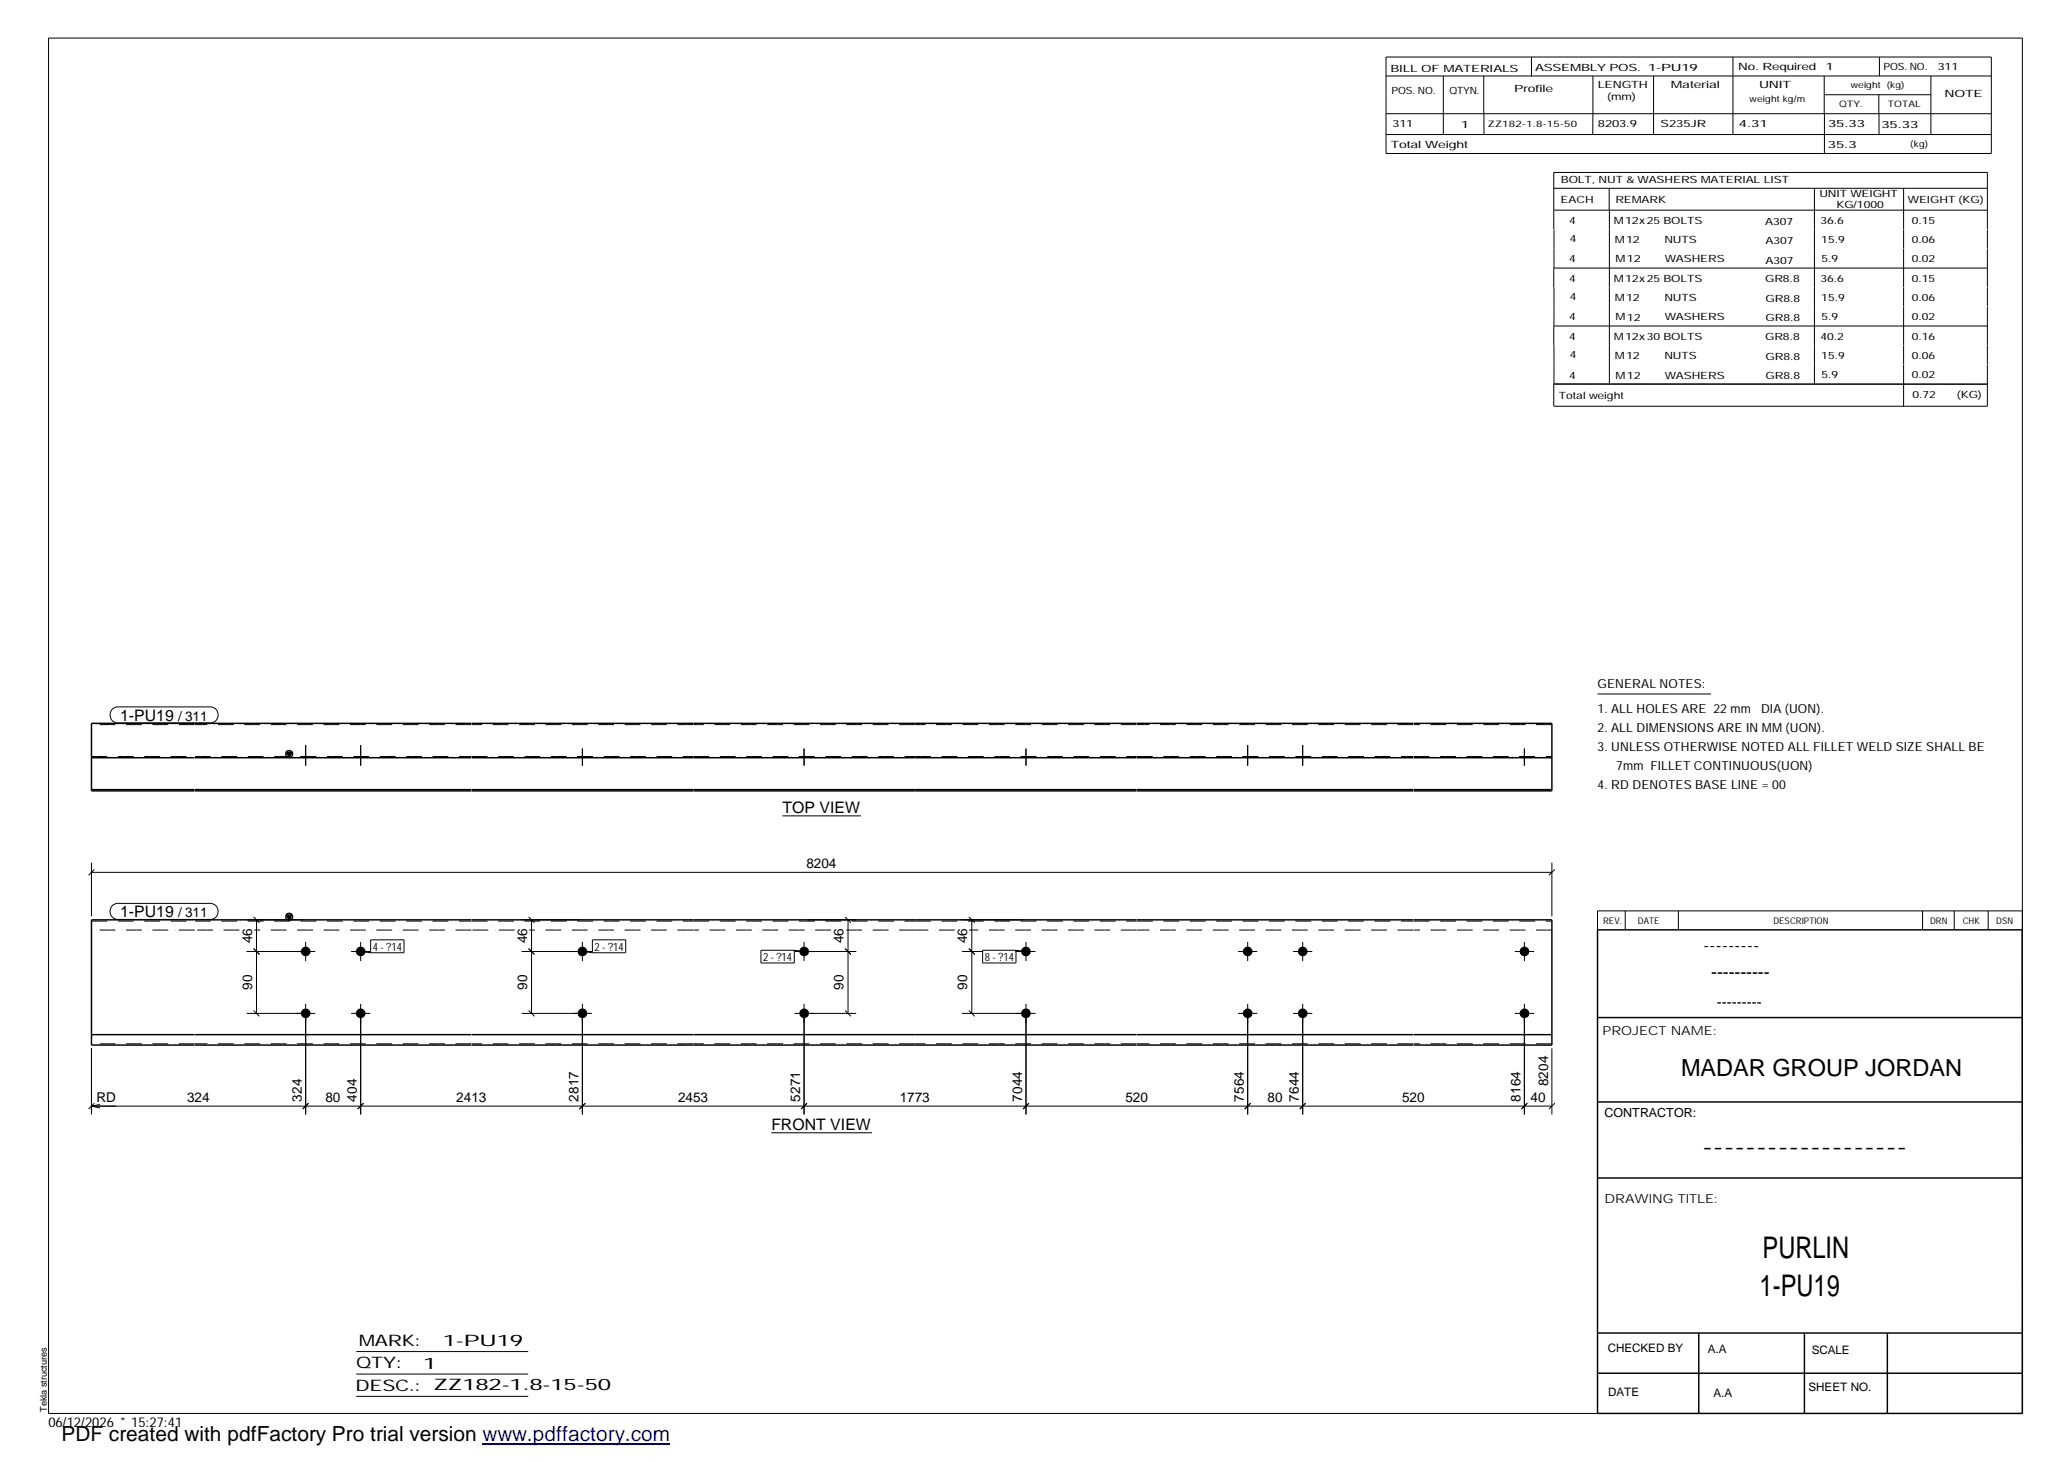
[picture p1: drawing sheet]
<svg xmlns="http://www.w3.org/2000/svg" width="420mm" height="297mm" viewBox="0 0 420 297" stroke-linecap="round" stroke-linejoin="round" font-family="sans-serif">
<g fill="#000">
<path d="M58.2 152.9h1.1l-.5 .9zM58.2 185.9h1.1l-.5 1z"/>
<path d="M61.1 153.7h2v.3h-2z" fill-rule="evenodd"/>
<path d="M61.1 153.7h2v.3h-2z" fill-rule="evenodd"/>
<path d="M72.3 153.7h2v.3h-2z" fill-rule="evenodd"/>
<path d="M72.3 153.7h2v.3h-2z" fill-rule="evenodd"/>
<path d="M117.3 153.7h2v.3h-2z" fill-rule="evenodd"/>
<path d="M117.3 153.7h2v.3h-2z" fill-rule="evenodd"/>
<path d="M162.4 153.7h2v.3h-2z" fill-rule="evenodd"/>
<path d="M162.4 153.7h2v.3h-2z" fill-rule="evenodd"/>
<path d="M207.5 153.7h1.9v.3h-1.9z" fill-rule="evenodd"/>
<path d="M207.5 153.7h1.9v.3h-1.9z" fill-rule="evenodd"/>
<path d="M252.5 153.7h2v.3h-2z" fill-rule="evenodd"/>
<path d="M252.5 153.7h2v.3h-2z" fill-rule="evenodd"/>
<path d="M263.7 153.7h1.9v.3h-1.9z" fill-rule="evenodd"/>
<path d="M263.7 153.7h1.9v.3h-1.9z" fill-rule="evenodd"/>
<path d="M308.7 153.7h2v.3h-2z" fill-rule="evenodd"/>
<path d="M308.7 153.7h2v.3h-2z" fill-rule="evenodd"/>
<circle cx="62.1" cy="193.3" r=".98"/>
<circle cx="73.3" cy="193.3" r=".98"/>
<circle cx="118.3" cy="193.3" r=".99"/>
<circle cx="163.4" cy="193.3" r=".99"/>
<circle cx="208.4" cy="193.3" r=".98"/>
<circle cx="253.5" cy="193.3" r=".98"/>
<circle cx="264.7" cy="193.3" r=".98"/>
<circle cx="309.7" cy="193.3" r=".99"/>
<circle cx="62.1" cy="205.9" r=".98"/>
<circle cx="73.3" cy="205.9" r=".98"/>
<circle cx="118.3" cy="205.9" r=".99"/>
<circle cx="163.4" cy="205.9" r=".99"/>
<circle cx="208.4" cy="205.9" r=".98"/>
<circle cx="253.5" cy="205.9" r=".98"/>
<circle cx="264.7" cy="205.9" r=".98"/>
<circle cx="309.7" cy="205.9" r=".99"/>
</g>
<g fill="none" stroke="#000" stroke-width=".2">
<path d="M9.9 7.7h401v279.5h-401zM281.6 11.6h123v19.6h-123zM281.6 15.4h123M293.2 15.4v11.9M301.5 15.4v7.7M311.1 11.6v3.9M323.6 15.4v11.9M336 15.4v11.9M352.1 11.6v15.7M370.6 15.4v7.7M370.7 19.2h21.6M381.7 19.2v3.9"/>
<path d="M381.8 11.6v3.8M392.3 15.4v11.9M281.6 23.1h123M281.6 27.3h123M301.5 23.1v4.2M315.7 38.3h88.1M326.9 38.3v4.4M368.6 38.3v39.7M370.7 23.1v8.1M381.8 23.1v4.2M386.8 38.3v8.3M315.7 42.7h88.1"/>
<path d="M315.7 46.6v-11.6h88.1v11.6M315.7 54.5v3.9M315.7 54.5h88.1M315.7 46.6v7.9M315.7 58.4v7.8M327 42.7v35.3M386.8 46.6v3.9M386.8 50.6v7.7M386.8 58.4v3.9M403.8 46.6v3.9M403.8 50.6v7.7M403.8 58.4v3.9"/>
<path d="M315.7 66.3v3.8M315.7 78v4.5M315.7 66.2h88.1M315.7 78h88.1h-88M315.7 70.2v7.8M386.8 62.3v7.8M386.8 70.2v3.8M386.8 74.1v8.4M403.8 62.3v7.8M403.8 70.2v3.8M403.8 74.1v8.4h-88.1M22.8 144.1l.9-.5h19a1.63 1.63 0 0 1 1.6 1.7 1.63 1.63 0 0 1-1.6 1.6h-18.7a1.65 1.65 0 0 1-1.5-1 1.65 1.65 0 0 1 .3-1.8z"/>
<path d="M61.1 153.7v.3M62.1 151.4v4.2M63.1 153.7v.3M72.3 153.7v.3M73.3 151.4v4.2M74.3 153.7v.3M117.3 153.7v.3M118.3 152.1v3.5M119.3 153.7v.3M162.4 153.7v.3M163.4 152.1v3.5M164.4 153.7v.3"/>
<path d="M207.5 153.7v.3M208.4 152.1v3.5M209.4 153.7v.3M252.5 153.7v.3M253.5 151.4v4.2M254.5 153.7v.3M263.7 153.7v.3M264.7 151.4v4.2M265.6 153.7v.3M308.7 153.7v.3M309.7 152.1v3.5M310.7 153.7v.3"/>
<path d="M324.6 141h23M18.6 177.2h296.7M18.6 175.2v11M19.2 176.6l-1.2 1.2M159 165.8h15.9M315.3 175.2v11M315.9 176.6l-1.2 1.2M22.8 184l.9-.5h19a1.63 1.63 0 0 1 1.6 1.7 1.63 1.63 0 0 1-1.6 1.6h-18.7a1.65 1.65 0 0 1-1.5-1 1.65 1.65 0 0 1 .3-1.8zM50.1 193.3h14M50.1 186.9h11.3M51.5 192.7l1.2 1.2M51.5 186.3l1.2 1.2"/>
<path d="M52.1 186.9v19M62.1 191.4v3.9M71.3 193.3h3.9M73.3 191.4v3.9M73.3 193.3l2 .3M75.3 191h6.8v2.6h-6.8zM106 193.3h14.3M106 186.9h11.6M107.4 192.7l1.2 1.2M107.4 186.3l1.2 1.2M108 186.9v19M118.3 191.4v3.9"/>
<path d="M118.3 193.3l2.1 .3M120.4 191h6.7v2.6h-6.7zM154.6 193.1h6.8v2.6h-6.8zM161.4 193.1l2 .2M161.4 193.3h12.5M163.4 191.4v3.9M164.1 186.9h9.8M171.7 192.7l1.2 1.2M171.7 186.3l1.2 1.2M172.3 186.9v19M195.5 193.3h4.2M195.5 186.9h12.2"/>
<path d="M196.8 192.7l1.2 1.2M196.8 186.3l1.2 1.2M197.4 186.9v19M199.6 193.1h6.8v2.6h-6.8zM206.3 193.3h4.1M206.4 193.1l2 .2M208.4 191.4v3.9M251.5 193.3h3.9M253.5 191.4v3.9M262.7 193.3h3.9M264.7 191.4v3.9M307.8 193.3h3.9"/>
<path d="M309.7 191.4v3.9M330.2 185.1v3.8M341 185.1v3.8M390.6 185.1v3.8M397 185.1v3.8M403.9 185.1v3.8M410.9 185.1h-86.3v3.8M18.6 212.9v13.5M50.1 205.9h14M51.5 205.3l1.2 1.2M62.1 203.9v22.5M71.3 205.9h3.9"/>
<path d="M73.3 203.9v22.5M106 205.9h14.3M107.4 205.3l1.2 1.2M118.3 203.9v22.5M161.4 205.9h12.5M163.4 203.9v22.5M171.7 205.3l1.2 1.2M195.5 205.9h14.9M196.8 205.3l1.2 1.2M208.4 203.9v22.5M251.5 205.9h3.9M253.5 203.9v22.5"/>
<path d="M262.7 205.9h3.9M264.7 203.9v22.5M307.8 205.9h3.9M309.7 203.9v22.5M315.3 213v13.4M18.6 224.7h296.7M18.6 224.7l1.7 .4M19.2 224.1l-1.2 1.2M20.3 224.4l-1.7 .3M62.7 224.1l-1.2 1.2M73.9 224.1l-1.2 1.2M118.9 224.1l-1.2 1.2"/>
<path d="M156.7 230.2h20.5M164 224.1l-1.2 1.2M209 224.1l-1.1 1.2M254.1 224.1l-1.2 1.2M265.3 224.1l-1.2 1.2M310.3 224.1l-1.2 1.2M315.9 224.1l-1.2 1.2M72.4 274.6h34.9M72.4 279.2h34.9M72.4 283.7h34.9"/>
</g>
<g fill="none" stroke="#000" stroke-width=".3">
<path d="M18.6 154h20.9M39.5 147h-20.9v13.7h20.9M39.6 154h56.2M39.6 147h56.2M58.2 152.9h1.1l-.5 .9zM95.8 154h135.1M95.8 147h135.1M231 154h56.1M231 147h56.1M287.2 147h28.1v13.7h-28.1M287.2 154h28.1M18.6 160.4h20.9"/>
<path d="M39.6 160.7h56.2M39.6 160.4h56.2M95.8 160.7h135.1M95.8 160.4h135.1M231 160.7h56.1M231 160.4h56.1M287.2 160.4h28.1M39.5 186.9h-20.9v25.4h20.9M39.6 186.9h56.2M58.2 185.9h1.1l-.5 1zM95.8 186.9h135.1M231 186.9h56.1"/>
<path d="M287.2 186.9h28.1v25.4h-28.1M324.6 188.9h86.2l.1 98.3h-86.3zM18.6 210.2h20.9M39.6 212.3h56.2M39.6 210.2h56.2M95.8 212.3h135.1M95.8 210.2h135.1M231 212.3h56.1M231 210.2h56.1M287.2 210.2h28.1M324.6 206.7h86.3M324.6 239.3h86.3"/>
<path d="M324.6 223.9h86.3M324.6 270.8h86.3M324.6 279h86.3M345.1 270.8v16.4M366.6 270.8v16.4M383.5 270.8v16.4"/>
<circle cx="58.7" cy="153.2" r=".7"/>
<circle cx="58.7" cy="186.2" r=".7"/>
</g>
<g fill="none" stroke="#000" stroke-width=".2" stroke-dasharray="1.1 0 2.1 .7 0 1.4" stroke-linecap="butt">
<path d="M18.6 153.7h20.9M39.5 147.2h-20.9M39.6 153.7h56.2M95.8 147.2h-56.2M95.8 153.7h45M140.8 147.2h-45M140.9 153.7h45M185.9 147.2h-45M185.9 153.7h45M230.9 147.2h-45M231 153.7h56.1M287.1 147.2h-56.1"/>
<path d="M287.2 153.7h28.1M315.3 147.2h-28.1M18.6 187.1h20.9M39.5 189h-20.9M39.6 187.1h56.2M48.6 189h-9M95.8 189h-44.2M95.8 187.1h45M104.6 189h-8.8M140.8 189h-33.3M140.9 187.1h45M168.8 189h-27.9"/>
<path d="M185.9 189h-14.2M185.9 187.1h45M194 189h-8.1M230.9 189h-34M231 187.1h56.1M287.1 189h-56.1M287.2 187.1h28.1M315.3 189h-28.1M39.5 212.1h-20.9M95.8 212.1h-56.2M140.8 212.1h-45M185.9 212.1h-45"/>
<path d="M230.9 212.1h-45M287.1 212.1h-56.1M315.3 212.1h-28.1"/>
</g>
<path d="M98 293.3h38.2" fill="none" stroke="#00f" stroke-width=".3"/>
<g font-size="6.1">
<text x="358.1" y="255.5">PURLIN</text>
<text x="357.5" y="263.3">1-PU19</text>
</g>
<text font-size="4.8" x="341.5" y="218.6">MADAR GROUP JORDAN</text>
<text font-size="4.2" x="12.5" y="292.7">PDF created with pdfFactory Pro trial version www.pdffactory.com</text>
<g font-size="3.6">
<text x="346.1" y="193.2">---------</text>
<text x="347.7" y="198.6">----------</text>
<text x="345.8" y="234.2">-------------------</text>
</g>
<g font-size="3.2">
<text x="24.4" y="146.5">1-PU19</text>
<text x="159" y="165.2">TOP VIEW</text>
<text x="24.4" y="186.4">1-PU19</text>
<text x="156.7" y="229.6">FRONT VIEW</text>
<text x="72.9" y="273.5">MARK:</text>
<text x="90" y="273.5">1-PU19</text>
<text x="72.4" y="278">QTY:</text>
<text x="86" y="278.1">1</text>
<text x="72.2" y="282.6">DESC.:</text>
<text x="88.1" y="282.4">ZZ182-1.8-15-50</text>
</g>
<text font-size="3" x="348.8" y="204.5">---------</text>
<g font-size="2.8">
<text x="36.2" y="146.5">/ 311</text>
<text x="163.8" y="176.3">8204</text>
<text x="36.2" y="186.4">/ 311</text>
<text x="51.2" y="191.7" transform="rotate(-90 51.2 191.7)">46</text>
<text x="107.1" y="191.7" transform="rotate(-90 107.1 191.7)">46</text>
<text x="171.4" y="191.7" transform="rotate(-90 171.4 191.7)">46</text>
<text x="196.5" y="191.7" transform="rotate(-90 196.5 191.7)">46</text>
<text x="51.2" y="201.2" transform="rotate(-90 51.2 201.2)">90</text>
<text x="107.1" y="201.2" transform="rotate(-90 107.1 201.2)">90</text>
<text x="171.4" y="201.2" transform="rotate(-90 171.4 201.2)">90</text>
<text x="196.5" y="201.2" transform="rotate(-90 196.5 201.2)">90</text>
<text x="314.5" y="220.7" transform="rotate(-90 314.5 220.7)">8204</text>
<text x="19.6" y="223.9">RD</text>
<text x="38" y="223.8">324</text>
<text x="61.3" y="223.8" transform="rotate(-90 61.3 223.8)">324</text>
<text x="66.1" y="223.8">80</text>
<text x="72.5" y="223.8" transform="rotate(-90 72.5 223.8)">404</text>
<text x="92.7" y="223.8">2413</text>
<text x="117.5" y="223.8" transform="rotate(-90 117.5 223.8)">2817</text>
<text x="137.8" y="223.8">2453</text>
<text x="162.6" y="223.8" transform="rotate(-90 162.6 223.8)">5271</text>
<text x="182.8" y="223.8">1773</text>
<text x="207.6" y="223.8" transform="rotate(-90 207.6 223.8)">7044</text>
<text x="228.6" y="223.8">520</text>
<text x="252.7" y="223.8" transform="rotate(-90 252.7 223.8)">7564</text>
<text x="257.5" y="223.8">80</text>
<text x="263.9" y="223.8" transform="rotate(-90 263.9 223.8)">7644</text>
<text x="284.9" y="223.8">520</text>
<text x="308.9" y="223.8" transform="rotate(-90 308.9 223.8)">8164</text>
<text x="311" y="223.8">40</text>
<text x="9.8" y="290">06/12/2026 * 15:27:41</text>
</g>
<g font-size="2.5">
<text x="324.6" y="139.9">GENERAL NOTES:</text>
<text x="324.6" y="148.7">2. ALL DIMENSIONS ARE IN MM (UON).</text>
<text x="324.6" y="144.9">1. ALL HOLES ARE 22 mm</text>
<text x="357.8" y="144.9">DIA (UON).</text>
<text x="324.6" y="152.5">3. UNLESS OTHERWISE NOTED ALL FILLET WELD SIZE SHALL BE</text>
<text x="324.6" y="160.2">4. RD DENOTES BASE LINE = 00</text>
<text x="328.4" y="156.4">7mm FILLET CONTINUOUS(UON)</text>
<text x="325.6" y="210.3">PROJECT NAME:</text>
<text x="326" y="226.9">CONTRACTOR:</text>
<text x="326" y="244.4">DRAWING TITLE:</text>
</g>
<g font-size="2.4">
<text x="326.7" y="274.7">CHECKED BY</text>
<text x="347" y="275">A.A</text>
<text x="368.1" y="275.1">SCALE</text>
<text x="326.7" y="283.6">DATE</text>
<text x="348.1" y="283.9">A.A</text>
<text x="367.5" y="282.6">SHEET NO.</text>
</g>
<g font-size="2.3">
<text x="75.7" y="193.2">4 - ?14</text>
<text x="120.8" y="193.2">2 - ?14</text>
<text x="155" y="195.2">2 - ?14</text>
<text x="200.1" y="195.2">8 - ?14</text>
</g>
<g font-size="2">
<text x="282.5" y="14.6">BILL OF MATERIALS</text>
<text x="311.9" y="14.4">ASSEMBLY POS.</text>
<text x="324.6" y="17.9">LENGTH</text>
<text x="334.9" y="14.4">1-PU19</text>
<text x="339.5" y="17.9">Material</text>
<text x="353.1" y="14.2">No. Required</text>
<text x="357.4" y="17.9">UNIT</text>
<text x="370.9" y="14.2">1</text>
<text x="382.7" y="14.2">POS. NO.</text>
<text x="393.7" y="14.3">311</text>
<text x="282.7" y="19.1">POS. NO.</text>
<text x="294.5" y="19">QTYN.</text>
<text x="307.6" y="18.7">Profile</text>
<text x="326.5" y="20.4">(mm)</text>
<text x="395.1" y="19.6">NOTE</text>
<text x="282.9" y="25.8">311</text>
<text x="296.8" y="26">1</text>
<text x="324.7" y="25.9">8203.9</text>
<text x="337.4" y="25.9">S235JR</text>
<text x="353.3" y="25.9">4.31</text>
<text x="371.4" y="25.9">35.33</text>
<text x="382.3" y="25.9">35.33</text>
<text x="282.6" y="30.1">Total Weight</text>
<text x="371.4" y="30">35.3</text>
<text x="317.1" y="41.3">EACH</text>
<text x="317.1" y="37.2">BOLT, NUT &amp; WASHERS MATERIAL LIST</text>
<text x="328.2" y="41.3">REMARK</text>
<text x="369.7" y="40.1">UNIT WEIGHT</text>
<text x="387.6" y="41.2">WEIGHT (KG)</text>
<text x="318.8" y="45.4">4</text>
<text x="327.9" y="45.6">M12x25 BOLTS</text>
<text x="358.6" y="45.6">A307</text>
<text x="369.9" y="45.5">36.6</text>
<text x="373.1" y="42.2">KG/1000</text>
<text x="388.4" y="45.5">0.15</text>
<text x="318.8" y="53.3">4</text>
<text x="318.9" y="49.2">4</text>
<text x="328.1" y="49.3">M12</text>
<text x="328.3" y="53.3">M12</text>
<text x="338.2" y="49.4">NUTS</text>
<text x="338.2" y="53.3">WASHERS</text>
<text x="358.7" y="49.6">A307</text>
<text x="358.7" y="53.5">A307</text>
<text x="370" y="49.3">15.9</text>
<text x="370.1" y="53.2">5.9</text>
<text x="388.4" y="49.4">0.06</text>
<text x="388.4" y="53.3">0.02</text>
<text x="318.8" y="57.2">4</text>
<text x="327.9" y="57.3">M12x25 BOLTS</text>
<text x="358.6" y="57.4">GR8.8</text>
<text x="369.9" y="57.3">36.6</text>
<text x="388.4" y="57.2">0.15</text>
<text x="318.8" y="65.1">4</text>
<text x="318.9" y="61">4</text>
<text x="328.1" y="61.2">M12</text>
<text x="328.3" y="65.1">M12</text>
<text x="338.2" y="61.2">NUTS</text>
<text x="338.2" y="65.1">WASHERS</text>
<text x="358.7" y="61.4">GR8.8</text>
<text x="358.7" y="65.3">GR8.8</text>
<text x="370" y="61.1">15.9</text>
<text x="370.1" y="65">5.9</text>
<text x="388.4" y="61.2">0.06</text>
<text x="388.4" y="65.1">0.02</text>
<text x="318.8" y="69">4</text>
<text x="327.9" y="69.1">M12x30 BOLTS</text>
<text x="358.6" y="69.2">GR8.8</text>
<text x="369.9" y="69.1">40.2</text>
<text x="388.4" y="69">0.16</text>
<text x="318.8" y="76.9">4</text>
<text x="318.9" y="72.8">4</text>
<text x="328.1" y="72.9">M12</text>
<text x="328.3" y="76.9">M12</text>
<text x="338.2" y="72.9">NUTS</text>
<text x="338.2" y="76.9">WASHERS</text>
<text x="358.7" y="73.1">GR8.8</text>
<text x="358.7" y="77.1">GR8.8</text>
<text x="370" y="72.8">15.9</text>
<text x="370.1" y="76.7">5.9</text>
<text x="388.4" y="72.9">0.06</text>
<text x="388.4" y="76.9">0.02</text>
<text x="316.7" y="81.1">Total weight</text>
<text x="388.6" y="80.9">0.72</text>
<text x="397.6" y="80.8">(KG)</text>
</g>
<g font-size="1.9">
<text x="325.7" y="187.8">REV.</text>
<text x="332.8" y="187.6">DATE</text>
<text x="360.3" y="187.7">DESCRIPTION</text>
<text x="392.1" y="187.6">DRN</text>
<text x="398.8" y="187.6">CHK</text>
<text x="405.6" y="187.7">DSN</text>
<text x="9.5" y="286.8" transform="rotate(-90 9.5 286.8)">Tekla structures</text>
</g>
<g font-size="1.8">
<text x="376" y="17.9">weight (kg)</text>
<text x="355.5" y="20.7">weight kg/m</text>
<text x="373.6" y="21.7">QTY.</text>
<text x="383.5" y="21.8">TOTAL</text>
<text x="302.3" y="25.9">ZZ182-1.8-15-50</text>
<text x="388.1" y="29.8">(kg)</text>
</g>
</svg>
